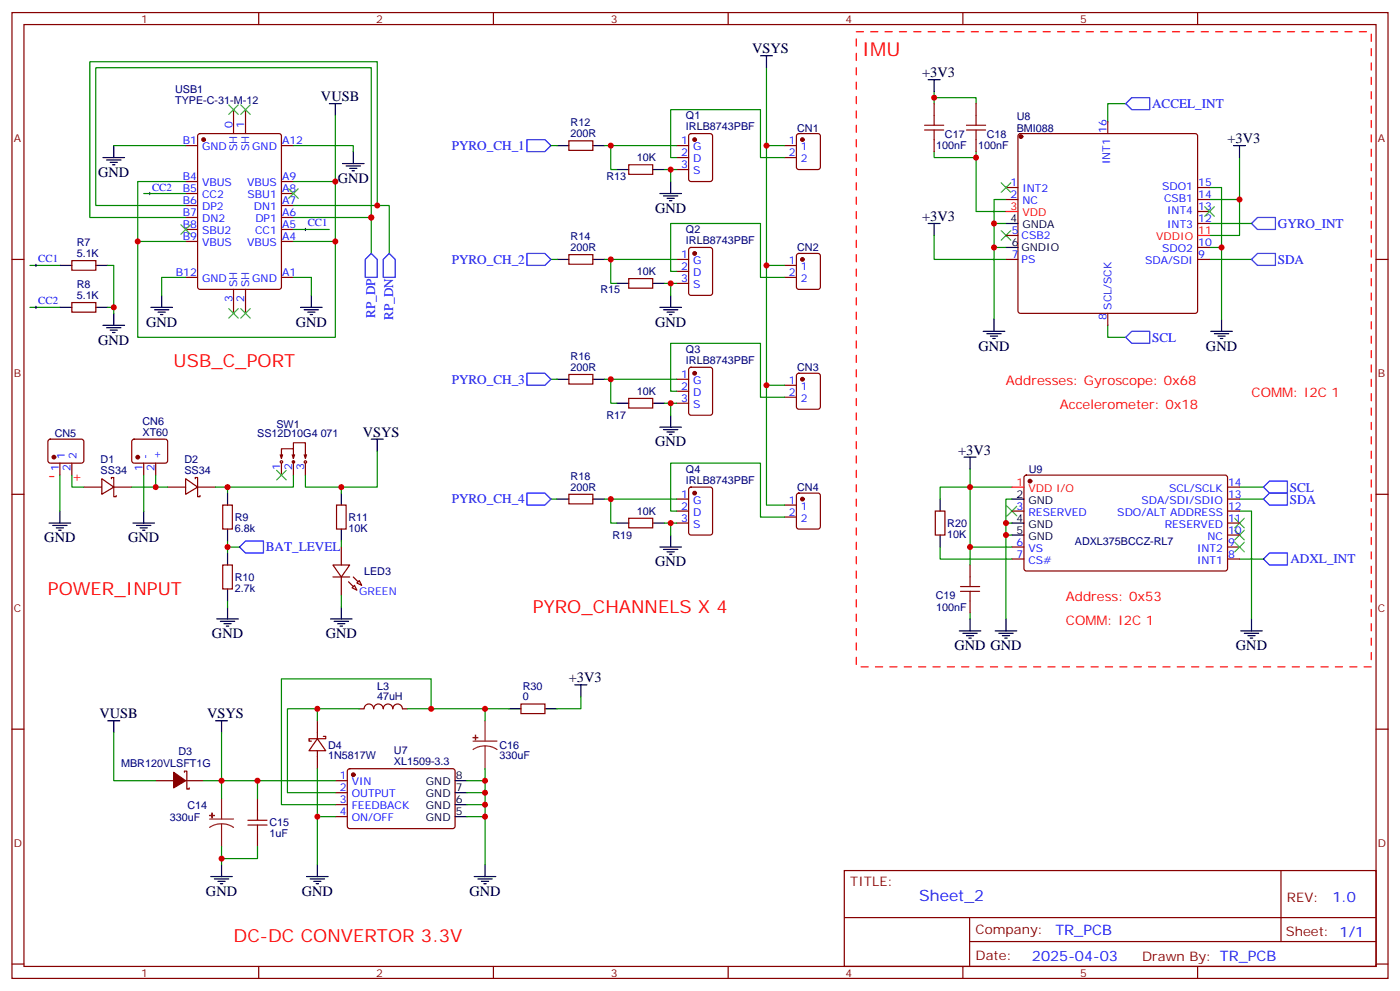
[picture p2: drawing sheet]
<svg xmlns="http://www.w3.org/2000/svg" width="412mm" height="292mm" viewBox="0 0 412 292" stroke-linecap="round" stroke-linejoin="round" font-family="sans-serif">
<g fill="none" stroke="#870000" stroke-width=".35">
<path d="M3.5 3.7h405.4v284.3h-405.4zM7.1 7.2h398.2v277.3h-398.2zM76.2 3.7v3.5M145.3 3.7v3.5M214.5 3.7v3.5M283.6 3.7v3.5M352.8 3.7v3.5M58.4 39.5l.5-.2h23.3l.6 .5 .1 44.7-.5 .6-23.5 .1-.6-.5-.1-44.7zM68.8 32.3v7M72.3 32.3v7M203.1 39.5l.5-.2h5.6l.6 .5 .1 12.9-.5 .7h-5.8l-.7-.4-.1-13zM234.8 39.5l.5-.2h5.6l.7 .5 .1 9.4-.5 .7h-5.9l-.6-.4-.1-9.5z"/>
<path d="M275.2 30.5v3.5M287.5 30.5v3.5M300.1 39.5l.5-.2h51.5l.5 .2 .2 .5v51.5l-.3 .5-.4 .3h-51.5l-.5-.3-.2-.5v-51.5zM326.3 35.8v3.5M54.7 42.9h3.5M54.7 53.4h3.5M54.7 57h3.5M82.9 42.9h3.5M82.9 53.4h3.5M82.9 57h3.5M167.6 41.5h7v2.8h-7zM185.2 48.5h7.1v2.8h-7.1z"/>
<path d="M199.3 42.9h3.5M199.3 46.4h3.5M199.3 49.9h3.5M231.1 42.9h3.5M231.1 46.4h3.5M275.2 41.1v3.5M287.5 41.1v3.5M296.3 55.2h3.6M296.3 58.7h3.6M352.8 55.2h3.5M352.8 58.7h3.5M3.5 76.4h3.6"/>
<path d="M21.2 76.7h7v2.9h-7zM54.7 60.5h3.5M54.7 64h3.5M54.7 67.6h3.5M54.7 71.1h3.5M82.9 60.5h3.5M82.9 64h3.5M82.9 67.6h3.5M82.9 71.1h3.5M167.6 75h7v2.8h-7zM199.3 76.4h3.5M199.3 79.9h3.5"/>
<path d="M203.1 73.1l.5-.3h5.6l.6 .5 .1 13-.5 .6-5.8 .1-.7-.5-.1-12.9zM231.1 78.1h3.5M234.8 74.8l.5-.2h5.6l.7 .4 .1 9.5-.5 .6-5.9 .1-.6-.5-.1-9.4zM296.3 76.4h3.6M296.3 69.3h3.6M352.8 76.4h3.5M352.8 72.8h3.5M352.8 65.8h3.5M352.8 62.3h3.5M405.3 76.4h3.6M21.2 89.1h7v2.8h-7zM54.7 81.7h3.5"/>
<path d="M68.8 85.2v7.1M72.3 85.2v7.1M82.9 81.7h3.5M185.2 82h7.1v2.8h-7.1zM199.3 83.4h3.5M231.1 81.7h3.5M326.3 92.3v3.5M167.6 110.2h7v2.9h-7zM185.2 117.3h7.1v2.8h-7.1zM199.3 111.7h3.5M199.3 115.2h3.5M199.3 118.7h3.5"/>
<path d="M203.1 108.3l.5-.2h5.6l.6 .5 .1 12.9-.5 .7h-5.8l-.7-.4-.1-13zM231.1 113.4h3.5M231.1 116.9h3.5M234.8 110.1l.5-.2h5.6l.7 .4 .1 9.5-.5 .6-5.9 .1-.6-.5-.1-9.4zM14.3 129.5l.5-.2h9.5l.4 .7-.1 5.9-.6 .4h-9.5l-.4-.7v-5.6zM17.6 136.3v3.6M21.2 136.3v3.6M39 129.5l.5-.2h9.5l.4 .7-.1 5.9-.6 .4h-9.5l-.4-.7v-5.6zM42.3 136.3v3.6M45.9 136.3v3.6M82.5 133.9l.4 1M82.9 134.9v-2.8h3.5v2.8"/>
<path d="M82.9 136.3v3.6M83.3 133.9l-.4 1M86.1 133.9l.3 1M86.4 132.1v-1.7h3.6v4.2M86.4 135.6v4.3M86.8 133.9l-.4 1M89.6 133.9l.4 1 .3-1M90 136.3v3.6M3.5 145.5h3.6M24.7 143.4h5.3M30 140.9l3.5 2.5-3.5 2.1zM32.8 140.9v-.3h.7v2.8"/>
<path d="M33.5 143.4v2.8h.7v-.3M33.5 143.4h5.3M49.4 143.4h5.3M54.7 140.9l3.5 2.5-3.5 2.1zM57.5 140.9v-.3h.7v2.8M58.2 143.4v2.8h.7v-.3M58.2 143.4h5.3M65.6 148.7h2.8v7.1h-2.8zM99.1 148.7h2.9v7.1h-2.9zM167.6 145.5h7v2.8h-7zM185.2 152.6h7.1v2.8h-7.1zM199.3 146.9h3.5"/>
<path d="M199.3 150.5h3.5M199.3 154h3.5M203.1 143.6l.5-.2h5.6l.6 .4 .1 13-.5 .7h-5.8l-.7-.4-.1-13zM231.1 148.7h3.5M231.1 152.2h3.5M234.8 145.4l.5-.2h5.6l.7 .4 .1 9.4-.5 .7-5.9 .1-.6-.5-.1-9.4zM275.5 150.5h2.8v7h-2.8zM298.1 150.5h3.5M301.9 140.1l.4-.2h58.9l.4 .7-.1 27.1-.6 .4-58.8-.1-.5-.6v-26.8zM361.6 146.9h3.5M361.6 150.5h3.5M361.6 154h3.5"/>
<path d="M361.6 143.4h3.5M361.6 157.5h3.5M405.3 145.5h3.6M65.6 166.3h2.8v7.1h-2.8zM98.1 166.3h4.9l-2.5 3.6zM98.1 169.9h4.9M100.5 161v5.3M100.5 169.9v5.3M103.7 173l.7-.7 .7 1.4zM105.1 171.6l.7-.7 .7 1.4zM285.8 166.3v3.6M285.8 176.9v3.5"/>
<path d="M298.1 161h3.5M298.1 164.6h3.5M361.6 161h3.5M361.6 164.6h3.5M3.5 214.7h3.6M93.5 217.5l2.5 3.5h-5zM93.5 212.2v5.3M95.2 216.8h.8v.7h-5v.7h.7M105.8 208.7h1.4M107.2 208.7a1.41 1.41 0 0 1 1.5-1.4 1.41 1.41 0 0 1 1.4 1.4M110.1 208.7a1.41 1.41 0 0 1 1.4-1.4 1.41 1.41 0 0 1 1.4 1.4M112.9 208.7a1.41 1.41 0 0 1 1.4-1.4 1.41 1.41 0 0 1 1.4 1.4"/>
<path d="M115.7 208.7a1.41 1.41 0 0 1 1.4-1.4 1.41 1.41 0 0 1 1.4 1.4h1.4M153.5 207.3h7v2.8h-7zM405.3 214.7h3.6M45.9 229.8h5.3M54.3 227.4v-.4h.7v5.3h.7v-.3M54.7 229.8h5.3M75.8 235.1v3.6M93.5 221v5.3M98.8 229.8h3.5M98.8 233.4h3.5M98.8 236.9h3.5M102.5 226.5l.5-.2 30.6 .1 .5 .6-.1 16.5-.7 .4h-30.6l-.4-.7v-16.2z"/>
<path d="M75.8 245.7v3.5M98.8 240.4h3.5M248.7 256.3h156.6v28.2h-156.6zM377.3 256.3v20.9M248.7 270.1h156.5M285.6 277.2h119.6M285.6 270.1v14.2M3.5 283.8h3.6M76.2 284.5v3.5M145.3 284.5v3.5M214.5 284.5v3.5M283.6 284.5v3.5"/>
<path d="M352.8 284.5v3.5M405.3 283.8h3.6"/>
<circle cx="82.9" cy="136" r=".35"/>
<circle cx="86.4" cy="136" r=".35"/>
<circle cx="90" cy="136" r=".35"/>
</g>
<g fill="#870000" stroke="#870000" stroke-width=".35">
<path d="M104.1 169.9l1.4 1.4z"/>
<path d="M102.7 171.3l1.4 1.4z"/>
<path d="M51.2 227.4l3.5 2.4-3.5 2.2z"/>
<circle cx="60" cy="41.1" r=".53"/>
<circle cx="40.6" cy="134.6" r=".53"/>
<circle cx="204.6" cy="145.2" r=".53"/>
<circle cx="204.6" cy="109.9" r=".53"/>
<circle cx="204.6" cy="74.6" r=".53"/>
<circle cx="204.6" cy="41.1" r=".53"/>
<circle cx="236.4" cy="41.1" r=".53"/>
<circle cx="236.4" cy="76.4" r=".53"/>
<circle cx="236.4" cy="111.7" r=".53"/>
<circle cx="236.4" cy="146.9" r=".53"/>
<circle cx="300.7" cy="40.2" r=".53"/>
<circle cx="303.4" cy="141.6" r=".53"/>
<circle cx="104.1" cy="228.1" r=".53"/>
<circle cx="15.9" cy="134.6" r=".53"/>
</g>
<g fill="none" stroke="#000" stroke-width=".35">
<path d="M224 16.4h3.5M225.8 16.4v3.5M97 30.5h3.5M98.8 30.5v3.5M273.4 23.5h3.5M275.2 23.5v3.5M30.3 46.4h6.4M31.4 47.1h4.2M32.5 47.8h2.1M33.2 48.5h.7M33.5 42.9v3.5M100.9 48.2h6.3"/>
<path d="M102 48.9h4.2M103 49.6h2.1M103.7 50.3h.7M104.1 44.6v3.6M164 42.9h3.6M174.6 42.9h3.6M181.7 49.9h3.5M192.3 49.9h3.5M194.4 57h6.3M195.4 57.7h4.3M196.5 58.4h2.1M197.2 59.1h.7"/>
<path d="M197.6 53.4v3.6M363.4 42.9h3.5M365.1 42.9v3.5M17.6 78.1h3.6M28.2 78.1h3.5M164 76.4h3.6M174.6 76.4h3.6M273.4 65.8h3.5M275.2 65.8v3.5M296.3 65.8h3.6M296.3 72.8h3.6M17.6 90.5h3.6"/>
<path d="M28.2 90.5h3.5M30.3 95.8h6.4M31.4 96.5h4.2M32.5 97.2h2.1M33.2 97.9h.7M33.5 92.3v3.5M44.4 90.5h6.4M45.5 91.2h4.2M46.6 91.9h2.1M47.3 92.6h.7M47.6 87v3.5M88.5 90.5h6.4"/>
<path d="M89.6 91.2h4.2M90.7 91.9h2.1M91.4 92.6h.7M91.7 87v3.5M181.7 83.4h3.5M192.3 83.4h3.5M194.4 90.5h6.3M195.4 91.2h4.3M196.5 91.9h2.1M197.2 92.6h.7M197.6 87v3.5M289.6 97.5h6.4"/>
<path d="M290.7 98.2h4.2M291.7 99h2.2M292.5 99.7h.7M292.8 94v3.5M356.7 97.5h6.3M357.7 98.2h4.2M358.8 99h2.1M359.5 99.7h.7M359.8 94v3.5M164 111.7h3.6M174.6 111.7h3.6M181.7 118.7h3.5"/>
<path d="M192.3 118.7h3.5M109.4 129.3h3.5M111.1 129.3v3.5M194.4 125.8h6.3M195.4 126.5h4.3M196.5 127.2h2.1M197.2 127.9h.7M197.6 122.2v3.6M284 134.6h3.5M285.8 134.6v3.5M14.5 154h6.3M15.5 154.7h4.3"/>
<path d="M16.6 155.4h2.1M17.3 156.1h.7M17.6 150.5v3.5M39.2 154h6.3M40.2 154.7h4.2M41.3 155.4h2.1M42 156.1h.7M42.3 150.5v3.5M67 145.2v3.5M67 155.8v3.5M100.5 145.2v3.5M100.5 155.8v3.5"/>
<path d="M164 146.9h3.6M174.6 146.9h3.6M181.7 154h3.5M192.3 154h3.5M197.6 157.5v3.5M276.9 146.9v3.6M276.9 157.5v3.5M298.1 154h3.5M298.1 146.9h3.5M298.1 157.5h3.5M67 162.8v3.5M67 173.4v3.5"/>
<path d="M67 178.7v3.5M100.5 178.7v3.5M194.4 161h6.3M195.4 161.7h4.3M196.5 162.5h2.1M197.2 163.2h.7M63.9 182.2h6.3M64.9 182.9h4.2M66 183.6h2.1M66.7 184.3h.7M97.4 182.2h6.3M98.4 182.9h4.3"/>
<path d="M99.5 183.6h2.1M100.2 184.3h.7M282.6 185.7h6.3M283.6 186.4h4.3M284.7 187.1h2.1M285.4 187.9h.7M285.8 182.2v3.5M293.2 185.7h6.3M294.2 186.4h4.2M295.3 187.1h2.1M296 187.9h.7M296.3 182.2v3.5"/>
<path d="M365.5 185.7h6.3M366.5 186.4h4.3M367.6 187.1h2.1M368.3 187.9h.7M368.7 182.2v3.5M31.7 212.2h3.6M33.5 212.2v3.5M63.5 212.2h3.5M65.3 212.2v3.5M149.9 208.7h3.6M160.5 208.7h3.5M169.3 201.6h3.6"/>
<path d="M171.1 201.6v3.5M134.1 236.9h3.5M134.1 233.4h3.5M134.1 229.8h3.5M62.1 258.1h6.3M63.1 258.8h4.3M64.2 259.5h2.1M65.3 254.5v3.6M90.3 258.1h6.4M91.4 258.8h4.2M92.4 259.5h2.1M93.5 254.5v3.6"/>
<path d="M134.1 240.4h3.5M139.7 258.1h6.3M140.8 258.8h4.2M141.8 259.5h2.1M142.9 254.5v3.6M64.9 260.2h.7M93.1 260.2h.7M142.5 260.2h.7"/>
</g>
<g fill="none" stroke="#008700" stroke-width=".35">
<path d="M225.8 19.9v128.8h5.3M98.8 34v19.4M275.2 28.8h12.3v1.7M275.2 27v3.5M331.6 30.5h-5.3v5.3M33.5 42.9h21.2M42.3 57h12.4M54.7 53.4h-14.1v17.7h14.1M86.4 42.9h17.7v1.7M86.4 53.4h12.4v17.7M162.3 42.9h1.7M178.2 42.9h21.1"/>
<path d="M179.9 42.9v7h1.8M195.8 49.9h3.5M197.6 49.9v3.5M199.3 46.4h-1.7v-14.1h26.4v14.1h7.1M225.8 42.9h5.3M275.2 44.6v1.8h12.3M287.5 44.6v17.7h8.8M296.3 58.7h-3.5v7.1M356.3 55.2h3.5v38.8M365.1 58.7v10.6h-8.8M365.1 46.4v12.3h-8.8M8.8 78.1h8.8"/>
<path d="M31.7 78.1h1.8v12.4h-1.8M40.6 71.1v28.2h58.2v-28.2h-12.4M54.7 60.5h-26.5v-40.6h81.2v44.1M86.4 64h23v10.6M86.4 60.5h28.3v14.1M86.4 67.6h10.6M111.1 60.5v-42.3h-84.6v45.8h28.2M162.3 76.4h1.7M178.2 76.4h21.1M179.9 76.4v7h1.8M199.3 79.9h-1.7v-14.1h26.4v15.9h7.1M225.8 78.1h5.3"/>
<path d="M275.2 69.3v7.1h21.1M292.8 72.8h3.5M296.3 65.8h-3.5v28.2M356.3 76.4h12.4M356.3 65.8h12.4M356.3 72.8h3.5M8.8 90.5h8.8M33.5 90.5v1.8M54.7 81.7h-7.1v5.3M86.4 81.7h5.3v5.3M195.8 83.4h3.5M197.6 83.4v3.6"/>
<path d="M326.3 95.8v3.5h5.3M162.3 111.7h1.7M178.2 111.7h21.1M179.9 111.7v7h1.8M195.8 118.7h3.5M197.6 118.7v3.5M199.3 115.2h-1.7v-14.1h26.4v15.8h7.1M225.8 113.4h5.3M17.6 139.9v10.6M21.2 139.9v3.5h3.5M42.3 139.9v10.6M45.9 139.9v3.5h3.5"/>
<path d="M86.4 139.9v3.5h-22.9M111.1 132.8v10.6h-21.1v-3.5M285.8 138.1v5.3h12.3M38.8 143.4h7.1M67 143.4v1.8M67 159.3v3.5M100.5 143.4v1.8M100.5 159.3v1.7M162.3 146.9h1.7M178.2 146.9h21.1M179.9 146.9v7.1h1.8M195.8 154h3.5"/>
<path d="M197.6 154v3.5M199.3 150.5h-1.7v-14.2h26.4v15.9h7.1M276.9 146.9v-3.5h8.9v17.6h12.3M296.3 154h1.8M296.3 157.5h1.8M298.1 146.9h-1.8v35.3M365.1 150.5h3.6v31.7M365.1 146.9h7.1M365.1 143.4h7.1M67 176.9v1.8M67 161h3.6M100.5 175.2v3.5"/>
<path d="M276.9 161v3.6h21.2M285.8 161v5.3M365.1 164.6h7.1M285.8 180.4v1.8M33.5 215.7v14.1h12.4M65.3 215.7v19.4M93.5 208.7h-8.8v24.7h14.1M105.8 208.7h-12.3v3.5M119.9 208.7h7.1v-8.9h-44.1v37.1h15.9M127 208.7h15.9v3.5M142.9 208.7h7M171.1 205.1v3.6h-7.1"/>
<path d="M60 229.8h15.8v5.3M75.8 229.8h23M93.5 226.3v14.1M137.6 229.8h5.3v24.7M137.6 236.9h5.3M137.6 233.4h5.3M142.9 226.3v3.5M65.3 249.2v5.3M75.8 249.2v3.6h-10.5M98.8 240.4h-5.3v14.1M137.6 240.4h5.3"/>
</g>
<path d="M43.7 57h.7M44.1 56.6v.7M10.2 78.1h.7M10.6 77.8v.7M89.6 67.6h.7M90 67.2v.7M10.2 90.5h.7M10.6 90.1v.7" fill="none" stroke="#000" stroke-width=".29"/>
<g fill="none" stroke="#3c3" stroke-width=".35">
<path d="M67.4 30.9l2.8 2.8M70.2 30.9l-2.8 2.8M70.9 30.9l2.8 2.8M73.7 30.9l-2.8 2.8M85 55.6l2.8 2.8M87.8 55.6l-2.8 2.8M294.9 53.8l2.8 2.8M297.7 53.8l-2.8 2.8M53.3 66.1l2.8 2.9M56.1 66.1l-2.8 2.9M294.9 67.9l2.8 2.8M297.7 67.9l-2.8 2.8"/>
<path d="M354.9 60.9l2.8 2.8M357.7 60.9l-2.8 2.8M67.4 90.8l2.8 2.9M70.2 90.8l-2.8 2.9M70.9 90.8l2.8 2.9M73.7 90.8l-2.8 2.9M81.5 138.5l2.8 2.8M84.3 138.5l-2.8 2.8M296.7 149l2.8 2.9M299.5 149l-2.8 2.9M363.7 156.1l2.8 2.8M363.7 152.6l2.8 2.8"/>
<path d="M363.7 159.6l2.8 2.9M366.5 156.1l-2.8 2.8M366.5 152.6l-2.8 2.8M366.5 159.6l-2.8 2.9"/>
</g>
<g fill="none" stroke="#00f" stroke-width=".35">
<path d="M333.4 28.8h5.3v3.5h-5.3l-1.8-1.8zM155.2 41.1h5.3l1.8 1.8-1.8 1.7h-5.3zM109.4 74.6l1.7 1.8v5.3h-3.5v-5.3zM114.7 74.6l1.7 1.8v5.3h-3.5v-5.3zM155.2 74.6h5.3l1.8 1.8-1.8 1.7h-5.3zM368.7 65.8l1.7-1.8h5.3v3.6h-5.3zM370.4 74.6h5.3v3.5h-5.3l-1.7-1.7zM331.6 99.3l1.8-1.8h5.3v3.6h-5.3zM155.2 109.9h5.3l1.8 1.8-1.8 1.7h-5.3zM155.2 145.2h5.3l1.8 1.7-1.8 1.8h-5.3zM372.2 146.9l1.7-1.7h5.3v3.5h-5.3zM373.9 141.6h5.3v3.6h-5.3l-1.7-1.8z"/>
<path d="M70.6 161l1.7-1.7h5.3v3.5h-5.3zM372.2 164.6l1.7-1.8h5.3v3.5h-5.3z"/>
</g>
<path d="M252.2 9.3h151.7v187h-151.7v-187" fill="none" stroke="#f00" stroke-width=".35" stroke-dasharray="2.1 2.1"/>
<g fill="none" stroke="#a10000" stroke-width=".35">
<path d="M272.3 38.3h5.7M272.3 36.9h5.7M275.2 34v2.9M275.2 38.3v2.8M284.7 38.3h5.6M284.7 36.9h5.6M287.5 34v2.9M287.5 38.3v2.8M282.9 174.1h5.7M282.9 172.7h5.7M285.8 169.9v2.8M285.8 174.1v2.8"/>
<path d="M75.8 238.7v2.8M73 242.9h5.7M73 241.5h5.7M75.8 242.9v2.8"/>
</g>
<path d="M296.3 62.3h3.6M352.8 69.3h3.5M298.1 143.4h3.5" fill="none" stroke="#f00" stroke-width=".35"/>
<path d="M139.3 218.2h7.1M142.9 219.6l1.8 .2 1.7 .9M142.9 219.6l-1.9 .2-1.7 .9M142.9 212.2v6M142.9 219.6v6.7M65.3 235.1v6M61.7 241.1h7.1M65.3 242.5l1.8 .3 1.7 .8M65.3 242.5l-1.9 .3-1.7 .8M65.3 242.5v6.7" fill="none" stroke="#8c2424" stroke-width=".35"/>
<g fill="#8c2424" stroke="#8c2424" stroke-width=".35">
<path d="M61.7 240.1h1.4z"/>
<path d="M62.4 239.4l.1 1.4z"/>
<path d="M139.3 217.1l1.5 .1z"/>
<path d="M140.1 216.4v1.4z"/>
</g>
<g fill="#c00">
<circle cx="33.5" cy="90.5" r=".88"/>
<circle cx="40.6" cy="71.1" r=".88"/>
<circle cx="98.8" cy="71.1" r=".88"/>
<circle cx="98.8" cy="53.4" r=".88"/>
<circle cx="109.4" cy="64" r=".88"/>
<circle cx="111.1" cy="60.5" r=".88"/>
<circle cx="179.9" cy="42.9" r=".88"/>
<circle cx="179.9" cy="76.4" r=".88"/>
<circle cx="179.9" cy="111.7" r=".88"/>
<circle cx="179.9" cy="146.9" r=".88"/>
<circle cx="197.6" cy="154" r=".88"/>
<circle cx="197.6" cy="118.7" r=".88"/>
<circle cx="197.6" cy="83.4" r=".88"/>
<circle cx="197.6" cy="49.9" r=".88"/>
<circle cx="225.8" cy="113.4" r=".88"/>
<circle cx="225.8" cy="78.1" r=".88"/>
<circle cx="225.8" cy="42.9" r=".88"/>
<circle cx="100.5" cy="143.4" r=".88"/>
<circle cx="296.3" cy="157.5" r=".88"/>
<circle cx="296.3" cy="154" r=".88"/>
<circle cx="285.8" cy="161" r=".88"/>
<circle cx="285.8" cy="143.4" r=".88"/>
<circle cx="365.1" cy="58.7" r=".88"/>
<circle cx="359.8" cy="72.8" r=".88"/>
<circle cx="292.8" cy="65.8" r=".88"/>
<circle cx="287.5" cy="46.4" r=".88"/>
<circle cx="275.2" cy="28.8" r=".88"/>
<circle cx="292.8" cy="72.8" r=".88"/>
<circle cx="65.3" cy="229.8" r=".88"/>
<circle cx="75.8" cy="229.8" r=".88"/>
<circle cx="65.3" cy="252.8" r=".88"/>
<circle cx="142.9" cy="240.4" r=".88"/>
<circle cx="142.9" cy="236.9" r=".88"/>
<circle cx="142.9" cy="233.4" r=".88"/>
<circle cx="93.5" cy="240.4" r=".88"/>
<circle cx="93.5" cy="208.7" r=".88"/>
<circle cx="127" cy="208.7" r=".88"/>
<circle cx="142.9" cy="229.8" r=".88"/>
<circle cx="142.9" cy="208.7" r=".88"/>
<circle cx="45.9" cy="143.4" r=".88"/>
<circle cx="67" cy="143.4" r=".88"/>
<circle cx="67" cy="161" r=".88"/>
</g>
<text font-size="5.6" fill="#f00" x="254" y="16.4">IMU</text>
<g font-size="5.3" fill="#f00">
<text x="51.2" y="108.1">USB_C_PORT</text>
<text x="14.1" y="141.6">-</text>
<text x="14.1" y="175.2">POWER_INPUT</text>
<text x="157" y="180.4">PYRO_CHANNELS X 4</text>
<text x="68.8" y="277.5">DC-DC CONVERTOR 3.3V</text>
</g>
<text font-size="4.6" fill="#00f" x="270.8" y="265.3">Sheet_2</text>
<g font-size="4.2">
<text x="221.5" y="15.7">VSYS</text>
<text x="271.6" y="22.8">+3V3</text>
<text x="94.5" y="29.8">VUSB</text>
<text x="361.6" y="42.2">+3V3</text>
<text x="28.9" y="52">GND</text>
<text x="99.5" y="53.8">GND</text>
<text x="193" y="62.6">GND</text>
<text x="271.6" y="65.1">+3V3</text>
<text x="28.9" y="101.4">GND</text>
<text x="43" y="96.1">GND</text>
<text x="87.1" y="96.1">GND</text>
<text x="193" y="96.1">GND</text>
<text x="288.2" y="103.2">GND</text>
<text x="355.2" y="103.2">GND</text>
<text x="106.9" y="128.6">VSYS</text>
<text x="193" y="131.4">GND</text>
<text x="282.2" y="133.9">+3V3</text>
<text x="13.1" y="159.6">GND</text>
<text x="37.7" y="159.6">GND</text>
<text x="193" y="166.7">GND</text>
<text x="62.4" y="187.9">GND</text>
<text x="96" y="187.9">GND</text>
<text x="281.2" y="191.4">GND GND</text>
<text x="364.1" y="191.4">GND</text>
<text x="167.6" y="200.9">+3V3</text>
<text x="29.3" y="211.5">VUSB</text>
<text x="61" y="211.5">VSYS</text>
<text x="60.7" y="263.7">GND</text>
<text x="88.9" y="263.7">GND</text>
<text x="138.3" y="263.7">GND</text>
</g>
<g font-size="4.2" fill="#00f">
<text x="392.5" y="265.6">1.0</text>
<text x="310.9" y="275.1">TR_PCB</text>
<text x="304" y="282.9">2025-04-03</text>
</g>
<g font-size="3.9" fill="#00f">
<text x="339.4" y="31.8">ACCEL_INT</text>
<text x="133.1" y="44.1">PYRO_CH_1</text>
<text x="376.4" y="67.1">GYRO_INT</text>
<text x="133.1" y="77.6">PYRO_CH_2</text>
<text x="376.4" y="77.7">SDA</text>
<text x="110.5" y="93.7" transform="rotate(-90 110.5 93.7)">RP_DP</text>
<text x="115.9" y="94.3" transform="rotate(-90 115.9 94.3)">RP_DN</text>
<text x="339.4" y="100.6">SCL</text>
<text x="133.1" y="112.9">PYRO_CH_3</text>
<text x="133.1" y="148.2">PYRO_CH_4</text>
<text x="379.9" y="148.2">SDA</text>
<text x="379.9" y="144.7">SCL</text>
<text x="78.3" y="162.3">BAT_LEVEL</text>
<text x="380.1" y="165.8">ADXL_INT</text>
</g>
<g font-size="3.9" fill="#f00">
<text x="296.3" y="113.4">Addresses: Gyroscope: 0x68</text>
<text x="368.7" y="116.9">COMM: I2C 1</text>
<text x="312.2" y="120.5">Accelerometer: 0x18</text>
<text x="21.2" y="141.6">+</text>
<text x="314" y="176.9">Address: 0x53</text>
<text x="314" y="184">COMM: I2C 1</text>
</g>
<g font-size="3.9" fill="#800">
<text x="250.5" y="260.9">TITLE:</text>
<text x="379.1" y="265.6">REV:</text>
<text x="287.4" y="275.1">Company:</text>
<text x="378.7" y="275.7">Sheet: 1/1</text>
<text x="287.4" y="282.8">Date:</text>
<text x="336.4" y="282.8">Drawn By: TR_PCB</text>
</g>
<g font-size="3.2" fill="#800">
<text x="41.6" y="6.7">1</text>
<text x="110.8" y="6.7">2</text>
<text x="179.9" y="6.7">3</text>
<text x="249.1" y="6.7">4</text>
<text x="318.2" y="6.7">5</text>
<text x="4.1" y="41.8">A</text>
<text x="405.9" y="41.8">A</text>
<text x="4.1" y="110.9">B</text>
<text x="405.9" y="110.9">B</text>
<text x="4.1" y="180.1">C</text>
<text x="405.9" y="180.1">C</text>
<text x="4.1" y="249.2">D</text>
<text x="405.9" y="249.2">D</text>
<text x="41.6" y="287.5">1</text>
<text x="110.8" y="287.5">2</text>
<text x="179.9" y="287.5">3</text>
<text x="249.1" y="287.5">4</text>
<text x="318.2" y="287.5">5</text>
</g>
<g font-size="3.2" fill="#000080">
<text x="51.6" y="27.3">USB1</text>
<text x="51.6" y="30.5">TYPE-C-31-M-12</text>
<text x="202.1" y="35.1">Q1</text>
<text x="299.5" y="35.2">U8</text>
<text x="168.1" y="40.4">200R</text>
<text x="168.1" y="37.2">R12</text>
<text x="202.1" y="38.3">IRLB8743PBF</text>
<text x="234.8" y="38.7">CN1</text>
<text x="278.4" y="40.5">C17</text>
<text x="290.7" y="40.5">C18</text>
<text x="299.5" y="38.7">BMI088</text>
<text x="187.6" y="47.5">10K</text>
<text x="275.8" y="44">100nF</text>
<text x="288.1" y="44">100nF</text>
<text x="178.7" y="52.9">R13</text>
<text x="168.1" y="70.7">R14</text>
<text x="202.1" y="71.8">IRLB8743PBF</text>
<text x="202.1" y="68.6">Q2</text>
<text x="22.6" y="75.7">5.1K</text>
<text x="22.6" y="72.5">R7</text>
<text x="168.1" y="73.9">200R</text>
<text x="234.8" y="74">CN2</text>
<text x="187.6" y="81">10K</text>
<text x="22.6" y="88">5.1K</text>
<text x="22.6" y="84.8">R8</text>
<text x="176.9" y="86.3">R15</text>
<text x="168.1" y="106">R16</text>
<text x="202.1" y="107.1">IRLB8743PBF</text>
<text x="202.1" y="103.9">Q3</text>
<text x="168.1" y="109.2">200R</text>
<text x="234.8" y="109.3">CN3</text>
<text x="187.6" y="116.3">10K</text>
<text x="42" y="125">CN6</text>
<text x="178.7" y="123.4">R17</text>
<text x="16.1" y="128.7">CN5</text>
<text x="42" y="128.2">XT60</text>
<text x="75.8" y="128.7">SS12D10G4 071</text>
<text x="81.4" y="126.1">SW1</text>
<text x="29.6" y="136.3">D1</text>
<text x="54.3" y="136.3">D2</text>
<text x="29.6" y="139.5">SS34</text>
<text x="54.3" y="139.5">SS34</text>
<text x="168.1" y="141.3">R18</text>
<text x="202.1" y="142.3">IRLB8743PBF</text>
<text x="202.1" y="139.2">Q4</text>
<text x="303" y="139.2">U9</text>
<text x="168.1" y="144.5">200R</text>
<text x="234.8" y="144.6">CN4</text>
<text x="69.1" y="153.4">R9</text>
<text x="102.7" y="153.4">R11</text>
<text x="187.6" y="151.6">10K</text>
<text x="279" y="155.1">R20</text>
<text x="69.1" y="156.5">6.8k</text>
<text x="102.7" y="156.5">10K</text>
<text x="180.4" y="158.7">R19</text>
<text x="279" y="158.3">10K</text>
<text x="316.6" y="160.4">ADXL375BCCZ-RL7</text>
<text x="69.1" y="171">R10</text>
<text x="107.2" y="169.2">LED3</text>
<text x="69.1" y="174.2">2.7k</text>
<text x="275.7" y="176.3">C19</text>
<text x="275.8" y="179.8">100nF</text>
<text x="111.1" y="203">L3</text>
<text x="154" y="203">R30</text>
<text x="111.1" y="206.2">47uH</text>
<text x="154" y="206.2">0</text>
<text x="96.7" y="220.4">D4</text>
<text x="147.1" y="220.4">C16</text>
<text x="35.7" y="225.7">MBR120VLSFT1G</text>
<text x="52.6" y="222.2">D3</text>
<text x="96.7" y="223.6">1N5817W</text>
<text x="116" y="225.2">XL1509-3.3</text>
<text x="116" y="222.1">U7</text>
<text x="147.1" y="223.6">330uF</text>
<text x="55.2" y="238">C14</text>
<text x="50" y="241.6">330uF</text>
<text x="79.4" y="243.3">C15</text>
<text x="79.4" y="246.5">1uF</text>
</g>
<g font-size="3.2" fill="#00f">
<text x="68.4" y="37.6" transform="rotate(-90 68.4 37.6)">0</text>
<text x="72" y="37.6" transform="rotate(-90 72 37.6)">1</text>
<text x="326" y="39.2" transform="rotate(-90 326 39.2)">16</text>
<text x="53.8" y="42.5">B1</text>
<text x="59.5" y="44.3">GND</text>
<text x="69.8" y="44.6" transform="rotate(-90 69.8 44.6)">SH</text>
<text x="73.4" y="44.6" transform="rotate(-90 73.4 44.6)">SH</text>
<text x="74.3" y="44.3">GND</text>
<text x="83.1" y="42.5">A12</text>
<text x="200.7" y="42.5">1</text>
<text x="200.7" y="46">2</text>
<text x="204.2" y="44.3">G</text>
<text x="204.2" y="47.8">D</text>
<text x="232.4" y="42.5">1</text>
<text x="232.4" y="46">2</text>
<text x="235.9" y="44.3">1</text>
<text x="235.9" y="47.8">2</text>
<text x="53.8" y="53.1">B4</text>
<text x="83.1" y="53.1">A9</text>
<text x="200.7" y="49.6">3</text>
<text x="204.2" y="51.3">S</text>
<text x="327" y="48.3" transform="rotate(-90 327 48.3)">INT1</text>
<text x="44.8" y="56.1">CC2</text>
<text x="53.8" y="56.6">B5</text>
<text x="59.5" y="54.9">VBUS</text>
<text x="59.5" y="58.4">CC2</text>
<text x="72.8" y="54.9">VBUS</text>
<text x="72.9" y="58.4">SBU1</text>
<text x="83.1" y="56.6">A8</text>
<text x="297.7" y="54.9">1</text>
<text x="297.7" y="58.4">2</text>
<text x="301.2" y="56.6">INT2</text>
<text x="342.3" y="55.9">SDO1</text>
<text x="342.9" y="59.4">CSB1</text>
<text x="353" y="58.4">14</text>
<text x="353" y="54.9">15</text>
<text x="53.8" y="60.1">B6</text>
<text x="53.8" y="63.7">B7</text>
<text x="59.5" y="61.9">DP2</text>
<text x="59.5" y="65.4">DN2</text>
<text x="74.8" y="61.9">DN1</text>
<text x="75.2" y="65.4">DP1</text>
<text x="83.1" y="63.7">A6</text>
<text x="83.1" y="60.1">A7</text>
<text x="301.2" y="60.1">NC</text>
<text x="343.8" y="63">INT4</text>
<text x="353" y="65.4">12</text>
<text x="353" y="61.9">13</text>
<text x="53.8" y="67.2">B8</text>
<text x="53.8" y="70.7">B9</text>
<text x="59.5" y="69">SBU2</text>
<text x="75.1" y="69">CC1</text>
<text x="83.1" y="70.7">A4</text>
<text x="83.1" y="67.2">A5</text>
<text x="90.7" y="66.7">CC1</text>
<text x="298" y="69">5</text>
<text x="300.9" y="70.4">CSB2</text>
<text x="343.8" y="67.2">INT3</text>
<text x="11.3" y="77.3">CC1</text>
<text x="59.5" y="72.5">VBUS</text>
<text x="72.8" y="72.5">VBUS</text>
<text x="200.7" y="76">1</text>
<text x="204.2" y="77.8">G</text>
<text x="232.4" y="77.8">1</text>
<text x="298" y="76">7</text>
<text x="300.9" y="77.4">PS</text>
<text x="337.3" y="77.8">SDA/SDI</text>
<text x="342.3" y="74.3">SDO2</text>
<text x="353" y="76">9</text>
<text x="353" y="72.5">10</text>
<text x="51.8" y="81.3">B12</text>
<text x="59.5" y="83.1">GND</text>
<text x="74.3" y="83.1">GND</text>
<text x="83.1" y="81.3">A1</text>
<text x="200.7" y="79.6">2</text>
<text x="200.7" y="83.1">3</text>
<text x="204.2" y="81.3">D</text>
<text x="232.4" y="81.3">2</text>
<text x="235.9" y="79.6">1</text>
<text x="235.9" y="83.1">2</text>
<text x="11.3" y="89.6">CC2</text>
<text x="68.4" y="89" transform="rotate(-90 68.4 89)">3</text>
<text x="69.8" y="84.5" transform="rotate(-90 69.8 84.5)">SH</text>
<text x="72" y="89" transform="rotate(-90 72 89)">2</text>
<text x="73.4" y="84.5" transform="rotate(-90 73.4 84.5)">SH</text>
<text x="204.2" y="84.8">S</text>
<text x="326" y="94.1" transform="rotate(-90 326 94.1)">8</text>
<text x="327.4" y="91.2" transform="rotate(-90 327.4 91.2)">SCL/SCK</text>
<text x="200.7" y="111.3">1</text>
<text x="204.2" y="113.1">G</text>
<text x="232.4" y="113.1">1</text>
<text x="200.7" y="114.8">2</text>
<text x="200.7" y="118.4">3</text>
<text x="204.2" y="116.6">D</text>
<text x="232.4" y="116.6">2</text>
<text x="235.9" y="114.8">1</text>
<text x="235.9" y="118.4">2</text>
<text x="204.2" y="120.1">S</text>
<text x="19" y="135" transform="rotate(-90 19 135)">1</text>
<text x="22.6" y="135" transform="rotate(-90 22.6 135)">2</text>
<text x="43.7" y="135" transform="rotate(-90 43.7 135)">-</text>
<text x="47.3" y="135" transform="rotate(-90 47.3 135)">+</text>
<text x="17.3" y="138.5" transform="rotate(-90 17.3 138.5)">1</text>
<text x="20.8" y="138.5" transform="rotate(-90 20.8 138.5)">2</text>
<text x="42" y="138.5" transform="rotate(-90 42 138.5)">1</text>
<text x="45.5" y="138.5" transform="rotate(-90 45.5 138.5)">2</text>
<text x="82.5" y="138.4" transform="rotate(-90 82.5 138.4)">1</text>
<text x="86.1" y="138.4" transform="rotate(-90 86.1 138.4)">2</text>
<text x="89.6" y="138.4" transform="rotate(-90 89.6 138.4)">3</text>
<text x="361.8" y="143.1">14</text>
<text x="200.7" y="146.6">1</text>
<text x="204.2" y="148.3">G</text>
<text x="232.4" y="148.3">1</text>
<text x="336.2" y="148.3">SDA/SDI/SDIO</text>
<text x="344.4" y="144.8">SCL/SCLK</text>
<text x="361.8" y="146.6">13</text>
<text x="200.7" y="150.1">2</text>
<text x="200.7" y="153.6">3</text>
<text x="204.2" y="151.9">D</text>
<text x="204.2" y="155.4">S</text>
<text x="232.4" y="151.9">2</text>
<text x="235.9" y="150.1">1</text>
<text x="235.9" y="153.6">2</text>
<text x="299.4" y="150.1">3</text>
<text x="302.9" y="151.9">RESERVED</text>
<text x="329.1" y="151.9">SDO/ALT ADDRESS</text>
<text x="343.1" y="155.4">RESERVED</text>
<text x="361.8" y="153.6">11</text>
<text x="361.8" y="150.1">12</text>
<text x="299.4" y="160.7">6</text>
<text x="355.7" y="158.9">NC</text>
<text x="361.8" y="160.7">9</text>
<text x="361.8" y="157.2">10</text>
<text x="299.4" y="164.2">7</text>
<text x="302.9" y="162.5">VS</text>
<text x="302.9" y="166">CS#</text>
<text x="352.6" y="166">INT1</text>
<text x="352.6" y="162.5">INT2</text>
<text x="361.8" y="164.2">8</text>
<text x="100.1" y="229.5">1</text>
<text x="100.1" y="233">2</text>
<text x="103.6" y="231.2">VIN</text>
<text x="100.1" y="236.5">3</text>
<text x="103.6" y="234.8">OUTPUT</text>
<text x="103.6" y="238.3">FEEDBACK</text>
<text x="100.1" y="240.1">4</text>
<text x="103.6" y="241.8">ON/OFF</text>
</g>
<g font-size="3.2" fill="#f00">
<text x="297.7" y="61.9">3</text>
<text x="301.2" y="63.7">VDD</text>
<text x="340.6" y="70.7">VDDIO</text>
<text x="353" y="69">11</text>
<text x="299.4" y="143.1">1</text>
<text x="302.9" y="144.8">VDD I/O</text>
</g>
<g font-size="3.2">
<text x="297.7" y="65.4">4</text>
<text x="301.2" y="67.2">GNDA</text>
<text x="298" y="72.5">6</text>
<text x="300.9" y="73.9">GNDIO</text>
<text x="299.4" y="146.6">2</text>
<text x="302.9" y="148.3">GND</text>
<text x="299.4" y="153.6">4</text>
<text x="302.9" y="155.4">GND</text>
<text x="299.4" y="157.2">5</text>
<text x="302.9" y="158.9">GND</text>
<text x="125.5" y="231.2">GND</text>
<text x="134.2" y="233">7</text>
<text x="134.2" y="229.5">8</text>
<text x="125.5" y="238.3">GND</text>
<text x="125.5" y="234.8">GND</text>
<text x="134.2" y="236.5">6</text>
<text x="125.5" y="241.8">GND</text>
<text x="134.2" y="240.1">5</text>
</g>
<text font-size="3.2" fill="#03f" x="105.8" y="175.2">GREEN</text>
</svg>
